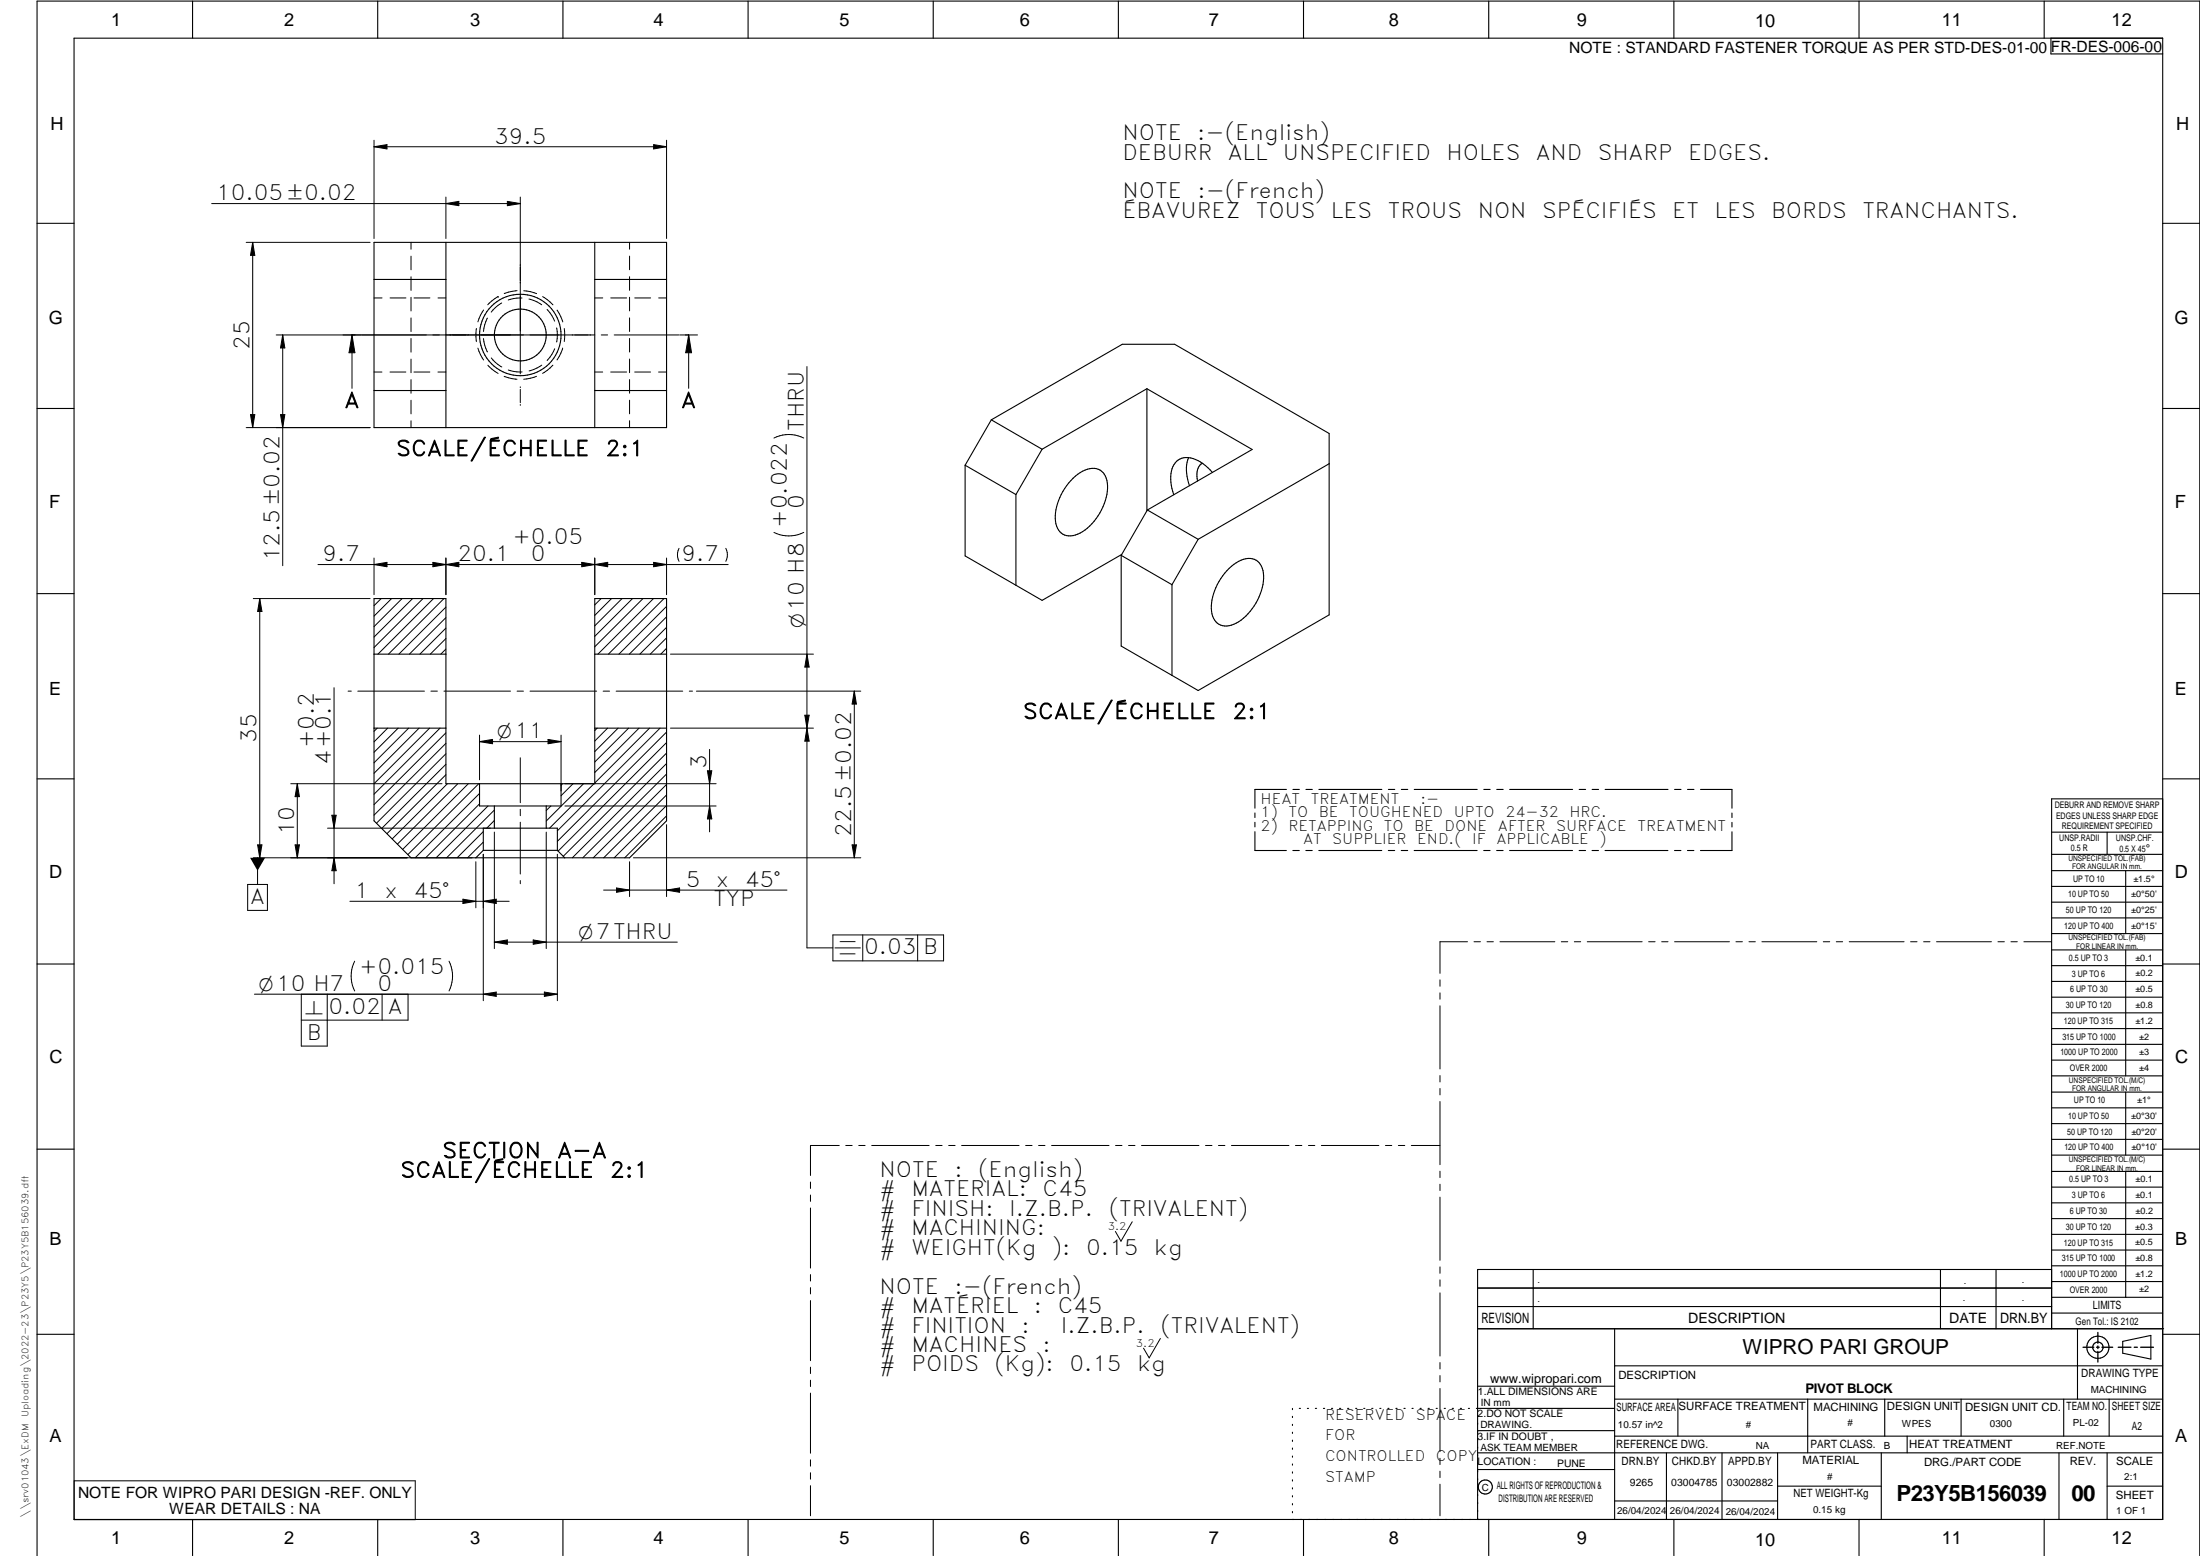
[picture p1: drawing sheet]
<svg xmlns="http://www.w3.org/2000/svg" width="594mm" height="420mm" viewBox="0 0 594 420" stroke-linecap="round" stroke-linejoin="round" font-family="sans-serif">
<g fill="none" stroke="#000" stroke-width=".3">
<path d="M20 10.3h564v400h-564zM52 .3v10M102 .3v10M152 .3v10M202 .3v10M252 .3v10M302 .3v10M352 .3v10M402 .3v10M452 .3v10M502 .3v10M552 .3v10"/>
<path d="M553.8 10.3v4.3h30.2M10 60.3h10M101 65.4h79v50.1h-79zM101 75.5h19.4M120.4 65.4v50.1M160.6 75.5h19.4M160.6 65.4v50.1M584 60.3h10M10 110.3h10M101 105.5h19.4M160.6 105.5h19.4M267.7 113.4l-7.1 12.2"/>
<path d="M267.7 113.4l13.7 7.9M267.7 113.4l35.4-20.4h14.1l41.7 24.1v48.9l-35.4 20.5-20.7-12v-24.5M309.7 105l-28.3 16.3M309.7 105l28.4 16.4-28.3 16.3M309.7 105v32.9M584 110.3h10M260.6 125.6v24.5l20.8 12 21.5-12.4M260.6 125.6l13.7 7.9M274.3 133.5v24.5M281.4 121.3l-7.1 12.2M289.8 129.1a7.1 7.1 0 0 1 6.7-2.4 4.8 4.8 0 0 1 2.6 5.2 15.3 15.3 0 0 1-8.1 12.3 4 4 0 0 1-6-3.4 15.1 15.1 0 0 1 4.8-11.7zM309.8 137.7l13.7 7.9"/>
<path d="M309.8 137.7l-7 12.3M321 123.6a10.5 10.5 0 0 0 .2 7.5M324.6 125.1a4.3 4.3 0 0 0-1.2 4.8M327.4 127.6a9.3 9.3 0 0 0-7.7-4 4.7 4.7 0 0 0-3.6 5l.2 2.4 .7 2.6M358.9 125.2l-35.4 20.4M302.8 150l13.7 7.9M316.5 157.9v24.5M323.5 145.6l-7 12.3M331.9 153.5a7.1 7.1 0 0 1 6.8-2.5 4.9 4.9 0 0 1 2.5 5.2 15.3 15.3 0 0 1-8 12.4 4 4 0 0 1-6-3.5 15.1 15.1 0 0 1 4.7-11.6zM10 160.3h10M101 161.6h19.4v50h40.2v-50h19.4v60l-10 10h-59l-10-10zM101 176.6h19.4"/>
<path d="M160.6 176.6h19.4M584 160.3h10M101 196.6h19.4M160.6 196.6h19.4M10 210.3h10M133.5 217.6v6M147.5 217.6v6M151.5 211.6v6h-22v-6M338.9 219.5v1.2M347.4 213.2h-8.5v5M349.1 213.2h1.8M352.7 213.2h1.7"/>
<path d="M356.1 213.2h17M374.9 213.2h1.7M378.4 213.2h1.7M381.9 213.2h17M400.7 213.2h1.7M404.2 213.2h1.7M407.7 213.2h17M426.4 213.2h1.8M429.9 213.2h1.8M433.4 213.2h17M452.2 213.2h1.7M455.7 213.2h1.7"/>
<path d="M459.2 213.2h8.5v5M467.7 219.5v1.3M584 215.7h-30v143.1M584 210.3h10M130.5 229.6l-2 2M130.5 229.6h20M150.5 229.6v-6h-20v6M150.5 229.6l2 2M338.9 222v1.3M338.9 224.6v5.1h8.5M349.1 229.7h1.8M352.6 229.7h1.7"/>
<path d="M356.1 229.7h17M374.9 229.7h1.7M378.4 229.7h1.7M381.9 229.7h17M400.7 229.7h1.7M404.1 229.7h1.8M407.6 229.7h17M426.4 229.7h1.8M429.9 229.7h1.7M433.4 229.7h17M452.2 229.7h1.7M455.7 229.7h1.7"/>
<path d="M467.7 224.6v5.1h-8.5M467.7 222.1v1.2M554 230.7h30M554 224.7h30M554 235.1h30M554 239.4h30M569 224.7v6M574 235.1v17M554 243.6h30M554 247.9h30M554 252.1h30M554 256.5h30"/>
<path d="M574 256.5v34M10 260.3h10M554 260.8h30M554 265h30M554 269.3h30M554 273.5h30M554 277.7h30M584 260.3h10M554 282h30M554 286.3h30M554 290.5h30M554 294.9h30"/>
<path d="M554 299.1h30M574 294.9v17M10 310.3h10M554 303.4h30M554 307.7h30M554 311.9h30M554 316.3h30M574 316.3v34M584 310.3h10M554 320.5h30M554 324.8h30M554 329.1h30"/>
<path d="M554 333.3h30M554 337.5h30M399 358.8h185.3M399 352.8h155M399 347.8h155M414 342.8v16M436 358.8v51.5M524 342.8v16M539 342.8v16M554 342.8h-155v67.5M554 341.8h30M554 346.1h30"/>
<path d="M554 350.3h30M554 354.6h30M561 358.8v19M10 360.3h10M399 374.3h37M436 368.8h148M436 377.8h148M453.1 377.8v10M488.1 377.8v14.5M508.9 377.8v10M529.6 377.8v10M557.3 377.8v10"/>
<path d="M569.5 377.8v10M573.2 362.2l7.6-1.6v6.4l-7.6-1.6zM584 360.3h10M349 380.3v.3M349 382.4v.4M349 384.6v.3M349 386.7v.4M349 388.9v.3M349 391v.4M349 393.2v.3M349 395.3v.3M349 397.4v.4"/>
<path d="M349 399.6v.3M350.9 380.3h.3M353 380.3h.3M355.2 380.3h.3M357.4 380.3h.3M359.6 380.3h.3M361.7 380.3h.3M363.9 380.3h.3M366.1 380.3h.3M368.3 380.3h.3M370.4 380.3h.3M372.6 380.3h.3"/>
<path d="M374.8 380.3h.3M376.9 380.3h.4M379.1 380.3h.3M381.3 380.3h.3M383.4 380.3h.4M385.6 380.3h.4M387.8 380.3h.3M390 380.3h.3M392.1 380.3h.4M394.3 380.3h.4M396.5 380.3h.3M399 396.8h37"/>
<path d="M399 392.3h185M399 386.3h37M436 387.8h148M436 380.3h-37.3M450 392.3v18M465 392.3v18M480 392.3v18M508 392.3v18M515 387.8v4.5M556 392.3v18M569 392.3v18M52 410.3v9.8"/>
<path d="M102 410.3v9.8M152 410.3v9.8M202 410.3v9.8M252 410.3v9.8M302 410.3v9.8M349 401.7v.4M349 403.9v.3M349 406v.4M349 408.2v.3M352 410.3v9.8M402 410.3v9.8M436 405.3h44"/>
<path d="M452 410.3v9.8M480 401.3h28M502 410.3v9.8M552 410.3v9.8M569 401.3h15M10 420.1v-419.8h584v419.8"/>
<circle cx="140.5" cy="90.4" r="11"/>
<circle cx="140.5" cy="90.5" r="7"/>
<circle cx="566.5" cy="363.8" r="1.4"/>
<circle cx="566.5" cy="363.8" r="3"/>
<circle cx="401.1" cy="401.5" r="1.91"/>
</g>
<g fill="none" stroke="#000" stroke-width=".27">
<path d="M101 39.6l3.5-.5v1.1zM101 37.9v26.5M101 39.6h79M176.5 39.1l3.5 .5-3.5 .6zM180 37.9v26.5M57.2 55h83.3M120.4 55l3.5-.6v1.1zM120.4 53.2v11.2M137 54.4l3.5 .6-3.5 .5zM140.5 53.2v47.7M66.5 65.4h33.4M68.2 65.4l.6 3.6h-1.2z"/>
<path d="M68.2 65.4v50.1M111 65.4v1.9M111 69.2v3.7M111 74.7v3.7M139.6 78.5l-3.4 .8M141.4 78.5l1.8 .3 1.7 .5M170 65.4v1.9M170 69.2v3.6M170 74.7v3.7M74.6 90.4h86M76.3 90.4l.6 3.6h-1.2zM76.3 90.4v62.4"/>
<path d="M95.1 90.4v14.5M95.1 90.4l.7 4.8h-1.6zM101 80.5h2.2M105.3 80.5h4.3M111 80.3v3.7M111 85.9v3.6M111 91.4v3.7M111 97v3.6M111.8 80.5h4.3M118.3 80.5h2.1M128.6 88.7v3.5M129 94l.7 1.8 .9 1.4"/>
<path d="M130.5 91.4l.4 1.8 .7 1.8M130.6 83.7l-.9 1.4-.7 1.8M131.6 85.9l-.7 1.8-.4 1.8M131.7 98.6l1.2 1.1 1.6 1.1M132.7 96.6l1.1 1.3 1.7 1.2M134.5 80.1h.1M134.5 80.1l-2.8 2.2M135.5 81.8l-1.7 1.3-1.2 1.2M137.3 99.9l1.4 .4 2.3 .1M141 80.5l-2.3 .1-1.5 .4M142.8 80.8l2.2 .7 1.3 .8M146.3 98.6l-1.3 .8-2.1 .8"/>
<path d="M146.5 80.1l1.3 .8 1.5 1.4M147.7 83.6l1.3 1.6 .8 1.5M149.3 98.6l-1.5 1.4-1.3 .8M149.8 94.2l-.8 1.5-1.3 1.6M150.3 88.6l.2 1.8-.2 1.9M150.4 83.7l1.6 3.2M151.9 94l-.4 1.3-1.1 1.9M152.4 88.7v3.5M160.6 80.5h2.2M162.4 90.4h1.7M164.9 80.5h4.3M165.9 90.4h17.4"/>
<path d="M170 80.3v3.6M170 85.8v3.7M170 91.4v3.7M170 96.9v3.7M171.4 80.5h4.3M177.9 80.5h2.1M183.6 90.4h4.8M186 90.4v14.5M186 90.4l.7 4.8h-1.5zM217.9 99v156.9h7M66.5 115.5h33.4M67.6 112h1.2l-.6 3.5z"/>
<path d="M75.7 112h1.2l-.6 3.5zM101 100.5h2.1M105.3 100.5h4.3M111 102.5v3.7M111 108.1v3.7M111 113.6v1.9M111.8 100.5h4.3M118.3 100.5h2.1M136.1 101.6l3.5 .8M140.5 104.5v.2M140.5 105.1v3.7M140.5 109.2v.3"/>
<path d="M144.9 101.6l-1.7 .5-1.8 .3M160.6 100.5h2.1M164.9 100.5h4.3M170 102.5v3.7M170 108.1v3.6M170 113.6v1.9M171.4 100.5h4.3M177.8 100.5h2.2M209 118.3a9 9 0 0 1 8 0M85.9 152.4h110.7M101 152.4l3.5-.6v1.2zM101 150.7v9.9"/>
<path d="M116.9 151.8l7 1.2v-1.2l-7 1.2zM120.4 150.7v9.9M157.1 151.8l7 1.2v-1.2l-7 1.2zM160.6 150.7v9.9M176.5 151.8l3.5 .6-3.5 .6zM180 150.7v9.9M183.4 148.1l-.5 1.7 .5 1.8M196 148.1l.4 1.7-.4 1.8M209 143.8a9 9 0 0 0 8 0M68.4 161.6h31.5M70.1 161.6v70M70.1 161.6l.6 3.5h-1.1z"/>
<path d="M102.9 161.6l-1.9 2M105.7 161.6l-4.7 4.8M108.6 161.6l-7.6 7.6M111.4 161.6l-10.4 10.4M114.2 161.6l-13.2 13.3M117.1 161.6l-15 15M119.9 161.6l-15 15M120.4 163.9l-12.7 12.7M120.4 166.8l-9.9 9.8M120.4 169.6l-7 7M120.4 172.4l-4.2 4.2M120.4 175.3l-1.4 1.3"/>
<path d="M162.3 161.6l-1.7 1.7M165.1 161.6l-4.5 4.6M168 161.6l-7.4 7.4M170.8 161.6l-10.2 10.2M173.6 161.6l-13 13M176.5 161.6l-15 15M179.3 161.6l-15 15M180 172.2l-4.4 4.4M180 175l-1.6 1.6M180 163.7l-12.9 12.9M180 166.6l-10.1 10M180 169.4l-7.2 7.2"/>
<path d="M181.1 176.6h38.6M217.9 176.6l.6 3.5h-1.2zM90.2 185.7v52.9M94 186.6h.9M96.6 186.6h18M101.9 196.6l-.9 .9M104.7 196.6l-3.7 3.7M107.5 196.6l-6.5 6.5M110.4 196.6l-9.4 9.4M113.2 196.6l-12.2 12.2M116 196.6l-15 15M116.4 186.6h1.7"/>
<path d="M118.8 196.6l-17.8 17.9M119.9 186.6h18M120.4 197.9l-19.4 19.4M129.5 198.5v12.1M139.6 186.6h1.7M143.1 186.6h18M148 199.7l3.5 .6-3.5 .5zM151.5 198.5v15.1M161.3 196.6l-.7 .7M162.9 186.6h1.7M164.1 196.6l-3.5 3.5M166.4 186.6h18"/>
<path d="M166.9 196.6l-6.3 6.3M169.7 196.6l-9.1 9.2M172.6 196.6l-12 12M175.4 196.6l-14.8 14.8M178.2 196.6l-27.7 27.7M180 197.7l-29.5 29.5M181.1 196.6h38.6M186.1 186.6h.9M188.1 186.6h44.3M217.3 193.1h1.2l-.6 3.5zM217.9 196.6l.6 3.5h-1.2zM230.7 186.6l.6 3.5h-1.2z"/>
<path d="M230.7 186.6v45M78.5 211.6h40.9M80.3 211.6l.5 3.5h-1.1zM80.3 211.6v20M120.4 200.7l-19.4 19.4M120.4 203.5l-18.7 18.8M120.4 206.4l-17.3 17.3M120.4 209.2l-15.9 15.9M120.8 211.6l-14.9 14.9M123.6 211.6l-16.3 16.3M126.5 211.6l-17.8 17.8M129.3 211.6l-19.2 19.2"/>
<path d="M129.5 200.3l3.5-.6v1.1zM129.5 200.3h22M129.5 214.2l-17.4 17.4M129.5 217.1l-14.6 14.5M131.8 217.6l-14 14M133.5 218.7l-12.9 12.9M140.5 204.6v12.1M140.5 218.5v1.8M148.8 217.6l-1.3 1.3M151.9 211.6l-.4 .4M152.5 211.6h40.9M152.5 217.6h40.9"/>
<path d="M154.7 211.6l-3.2 3.3M157.6 211.6l-10.1 10.1M160.4 211.6l-12 12M180 206.2l-25.4 25.4M180 209l-22.6 22.6M180 203.3l-27.9 27.9M180 200.5l-29.3 29.3M180 211.8l-19.8 19.8M180 214.7l-17 16.9M180 217.5l-14.1 14.1M191 208.1h1.2l-.6 3.5zM191.6 217.6l.6 3.5h-1.2z"/>
<path d="M191.6 202.4v22.2M66.9 238.8h5.3v7h-5.3zM68.4 231.6h59.1M69.5 231.6v7.2M69.6 228.1h1.1l-.6 3.5zM79.7 228.1h1.1l-.5 3.5zM88.4 223.6h44.1M89.6 220.1h1.2l-.6 3.5zM90.2 231.6l.6 3.5h-1.2zM128.5 232.7v12.4M130.5 230.7v39.5M130.5 227.4l-4.2 4.2"/>
<path d="M130.5 224.6l-7.1 7M133.5 224.7v31.4M133.5 221.6l-2.1 2M140.5 222v14M140.5 237.8v.8M147.5 224.7v31.4M150.5 230.7v39.5M166.5 239.8l3.5 .5-3.5 .6zM170 232.7v9.4M171 231.6h61.4M180 222.7v19.4M180 220.3l-11.3 11.3"/>
<path d="M230.1 228.1h1.2l-.6 3.5zM94.5 243.4h43M95.8 259.5a9 9 0 0 0 0 8.1M121.3 259.5a9 9 0 0 1 0 8.1M125 242.8l3.5 .6-3.5 .6zM130.5 243.4l3.5-.6v1.2zM133.5 254.4l3.5-.6v1.2zM133.5 254.4h49.4M144 253.8l3.5 .6-3.5 .6zM163 240.3h49.5M180 240.3l3.5-.5v1.1zM224.9 252.5h29.9v7h-29.9z"/>
<path d="M233 252.5v7M247.8 252.5v7M396.3 254.3h-7.5v8.5M398 254.3h1.8M401.5 254.3h1.8M405 254.3h14.9M421.6 254.3h1.7M425.1 254.3h1.7M428.6 254.3h14.8M445.2 254.3h1.7M448.7 254.3h1.7M452.2 254.3h14.8"/>
<path d="M468.8 254.3h1.7M472.3 254.3h1.7M475.8 254.3h14.8M492.4 254.3h1.7M495.9 254.3h1.7M499.4 254.3h14.8M515.9 254.3h1.8M519.4 254.3h1.8M522.9 254.3h14.9M539.5 254.3h1.7M543 254.3h1.7M546.5 254.3h7.4"/>
<path d="M68.7 268.5h81.8M81.4 268.5v14h7v-14M103.2 268.5v7M110.2 268.5v7h-28.8M130.5 268.5l3.5-.6v1.1zM147 267.9l3.5 .6-3.5 .5zM388.8 264.6v1.7M388.8 268.1v1.7M388.8 271.6v17M388.8 290.4v1.8M388.8 293.9v1.8M388.8 297.4v17.1"/>
<path d="M218.9 319.2v1.7M226.6 309.3h-7.7v8.1M228.4 309.3h1.7M231.9 309.3h1.7M235.4 309.3h15.5M252.7 309.3h1.7M256.2 309.3h1.7M259.7 309.3h15.5M277 309.3h1.7M280.5 309.3h1.7M284 309.3h15.5M301.2 309.3h1.8"/>
<path d="M304.8 309.3h1.7M308.2 309.3h15.6M325.5 309.3h1.8M329 309.3h1.8M332.5 309.3h15.6M349.8 309.3h1.8M353.3 309.3h1.7M356.8 309.3h15.5M374.1 309.3h1.7M377.6 309.3h1.7M381.1 309.3h7.7M388.8 316.3v1.7"/>
<path d="M388.8 319.8v1.7M218.9 322.7v1.7M218.9 326.2v16.2M305.7 329.9l-3 5.3-1.5-2.7M388.8 323.3v17M218.9 344.2v1.7M218.9 347.7v1.7M218.9 351.2v16.2M388.8 342.1v1.7M388.8 345.6v1.7M388.8 349.1v17.1M218.9 369.2v1.7"/>
<path d="M218.9 372.7v1.7M218.9 376.2v16.2M313.3 361.4l-3 5.3-1.5-2.7M388.8 367.9v1.8M388.8 371.4v1.7M388.8 374.9v17.1M20 399.9h92.1v10.5h-92.1zM218.9 394.2v1.7M218.9 397.7v1.7M388.8 393.8v1.7M388.8 397.3v1.7M218.9 401.2v8.1"/>
<path d="M388.8 400.8v8.5"/>
</g>
<path d="M566.5 359.8v2.9M562.5 363.8h2.9M566.1 363.8h.8M566.5 363.5v.7M566.5 364.9v2.9M567.6 363.8h2.9M572 363.8h3.4M576.3 363.8h.9M578.1 363.8h3.4" fill="none" stroke="#000" stroke-width=".36"/>
<g fill="#000">
<path d="M101 39.6l3.5-.5v1.1zM176.5 39.1l3.5 .5-3.5 .6zM120.4 55l3.5-.6v1.1zM137 54.4l3.5 .6-3.5 .5zM68.2 65.4l.6 3.6h-1.2zM76.3 90.4l.6 3.6h-1.2zM95.1 90.4l.7 4.8h-1.6zM186 90.4l.7 4.8h-1.5zM67.6 112h1.2l-.6 3.5zM75.7 112h1.2l-.6 3.5zM101 152.4l3.5-.6v1.2zM116.9 151.8l3.5 .6-3.5 .6z"/>
<path d="M120.4 152.4l3.5-.6v1.2zM157.1 151.8l3.5 .6-3.5 .6zM160.6 152.4l3.5-.6v1.2zM176.5 151.8l3.5 .6-3.5 .6zM70.1 161.6l.6 3.5h-1.1zM129.5 200.3l3.5-.6v1.1zM148 199.7l3.5 .6-3.5 .5zM217.9 176.6l.6 3.5h-1.2zM217.3 193.1h1.2l-.6 3.5zM230.7 186.6l.6 3.5h-1.2zM80.3 211.6l.5 3.5h-1.1zM191 208.1h1.2l-.6 3.5z"/>
<path d="M217.9 196.6l.6 3.5h-1.2zM69.6 228.1h1.1l-.6 3.5zM67.5 231.6h4.1l-2.1 3.5zM79.7 228.1h1.1l-.5 3.5zM89.6 220.1h1.2l-.6 3.5zM90.2 231.6l.6 3.5h-1.2zM191.6 217.6l.6 3.5h-1.2zM230.1 228.1h1.2l-.6 3.5zM125 242.8l3.5 .6-3.5 .6zM130.5 243.4l3.5-.6v1.2zM133.5 254.4l3.5-.6v1.2zM144 253.8l3.5 .6-3.5 .6z"/>
<path d="M166.5 239.8l3.5 .5-3.5 .6zM180 240.3l3.5-.5v1.1zM130.5 268.5l3.5-.6v1.1zM147 267.9l3.5 .6-3.5 .5z"/>
</g>
<g font-size="6">
<text x="512.1" y="405.2">P23Y5B156039</text>
<text x="559.4" y="405.2">00</text>
</g>
<g font-size="5.7">
<text x="133.4" y="38.8">39.5</text>
<text x="303.1" y="37.8">NOTE</text>
<text x="323.3" y="37.8">:-(English)</text>
<text x="303.1" y="43.1">DEBURR</text>
<text x="331.6" y="43.1">ALL</text>
<text x="346.5" y="43.1">UNSPECIFIED</text>
<text x="390.6" y="43.1">HOLES</text>
<text x="414.7" y="43.1">AND</text>
<text x="431.4" y="43.1">SHARP</text>
<text x="455.9" y="43.1">EDGES.</text>
<text x="303.1" y="53.6">NOTE</text>
<text x="323.3" y="53.6">:-(French)</text>
<text x="58.4" y="54.1">10.05±0.02</text>
<text x="303.1" y="58.8">ÉBAVUREZ</text>
<text x="339.1" y="58.8">TOUS</text>
<text x="359.4" y="58.8">LES</text>
<text x="374.7" y="58.8">TROUS</text>
<text x="399" y="58.8">NON</text>
<text x="416.4" y="58.8">SPÉCIFIÉS</text>
<text x="451.6" y="58.8">ET</text>
<text x="463" y="58.8">LES</text>
<text x="478.3" y="58.8">BORDS</text>
<text x="502.9" y="58.8">TRANCHANTS.</text>
<text x="67.3" y="94.4" transform="rotate(-90 67.3 94.4)">25</text>
<text x="93" y="110.1">A</text>
<text x="183.9" y="110.1">A</text>
<text x="217" y="116.4" transform="rotate(-90 217 116.4)">THRU</text>
<text x="107" y="123.1">SCALE/ÉCHELLE</text>
<text x="163.5" y="123.1">2:1</text>
<text x="217" y="137.6" transform="rotate(-90 217 137.6)">0</text>
<text x="212.5" y="142.5" transform="rotate(-90 212.5 142.5)">+0.022</text>
<text x="138.4" y="147">+0.05</text>
<text x="75.5" y="151.6" transform="rotate(-90 75.5 151.6)">12.5±0.02</text>
<text x="87.1" y="151.6">9.7</text>
<text x="123.5" y="151.6">20.1</text>
<text x="143.3" y="151.6">0</text>
<text x="184" y="151.6">9.7</text>
<text x="276.2" y="194.1">SCALE/ÉCHELLE</text>
<text x="332.8" y="194.1">2:1</text>
<text x="69.3" y="200.6" transform="rotate(-90 69.3 200.6)">35</text>
<text x="84.8" y="202.1" transform="rotate(-90 84.8 202.1)">+0.2</text>
<text x="89.3" y="206.7" transform="rotate(-90 89.3 206.7)">4+0.1</text>
<text x="190.7" y="207.5" transform="rotate(-90 190.7 207.5)">3</text>
<text x="79.4" y="225.6" transform="rotate(-90 79.4 225.6)">10</text>
<text x="229.8" y="226.1" transform="rotate(-90 229.8 226.1)">22.5±0.02</text>
<text x="185.2" y="239.5">5</text>
<text x="193.3" y="239.5">x</text>
<text x="201.1" y="239.5">45°</text>
<text x="67.6" y="244.1">A</text>
<text x="95.7" y="242.5">1</text>
<text x="103.8" y="242.5">x</text>
<text x="111.6" y="242.5">45°</text>
<text x="192.7" y="244.7">TYP</text>
<text x="233.3" y="257.7">0.03 B</text>
<text x="97" y="263">+0.015</text>
<text x="102" y="267.6">0</text>
<text x="88.7" y="273.7">0.02 A</text>
<text x="82.9" y="280.7">B</text>
<text x="108.1" y="317.9">SCALE/ÉCHELLE</text>
<text x="119.4" y="312.7">SECTION</text>
<text x="150.5" y="312.7">A-A</text>
<text x="164.7" y="317.9">2:1</text>
<text x="237.5" y="317.8">NOTE</text>
<text x="257.7" y="317.8">:</text>
<text x="264.2" y="317.8">(English)</text>
<text x="237.5" y="323.1">#</text>
<text x="246.1" y="323.1">MATERIAL:</text>
<text x="281.5" y="323.1">C45</text>
<text x="237.5" y="328.3">#</text>
<text x="246.1" y="328.3">FINISH:</text>
<text x="272.5" y="328.3">I.Z.B.P.</text>
<text x="299.4" y="328.3">(TRIVALENT)</text>
<text x="237.5" y="333.6">#</text>
<text x="246.1" y="333.6">MACHINING:</text>
<text x="237.5" y="338.8">#</text>
<text x="246.1" y="338.8">WEIGHT(Kg</text>
<text x="284" y="338.8">):</text>
<text x="293.3" y="338.8">0.15</text>
<text x="311.6" y="338.8">kg</text>
<text x="237.5" y="349.3">NOTE</text>
<text x="257.7" y="349.3">:-(French)</text>
<text x="237.5" y="354.6">#</text>
<text x="237.5" y="359.8">#</text>
<text x="246.1" y="354.6">MATÉRIEL</text>
<text x="246.1" y="359.8">FINITION</text>
<text x="275.9" y="359.8">:</text>
<text x="279.2" y="354.6">:</text>
<text x="285.6" y="354.6">C45</text>
<text x="286.5" y="359.8">I.Z.B.P.</text>
<text x="313.4" y="359.8">(TRIVALENT)</text>
<text x="237.5" y="365.1">#</text>
<text x="246.1" y="365.1">MACHINES</text>
<text x="281.6" y="365.1">:</text>
<text x="237.5" y="370.3">#</text>
<text x="246.1" y="370.3">POIDS</text>
<text x="268.6" y="370.3">(Kg):</text>
<text x="288.8" y="370.3">0.15</text>
<text x="307.1" y="370.3">kg</text>
</g>
<text font-size="5.6" x="470.5" y="365.5">WIPRO PARI GROUP</text>
<g font-size="5.4">
<text x="217" y="169.6" transform="rotate(-90 217 169.6)">O10 H8</text>
<text x="134.2" y="199.4">O11</text>
<text x="156.2" y="253.5">O7THRU</text>
<text x="225.3" y="257.7">d</text>
<text x="69.9" y="267.6">O10 H7</text>
<text x="82.4" y="273.7">n</text>
</g>
<g font-size="4.9">
<text x="30" y="7">1</text>
<text x="76.7" y="7">2</text>
<text x="127" y="7">3</text>
<text x="176.5" y="7">4</text>
<text x="226.7" y="7">5</text>
<text x="275.4" y="7">6</text>
<text x="326.4" y="7">7</text>
<text x="375" y="7">8</text>
<text x="425.8" y="7">9</text>
<text x="473.9" y="7.4">10</text>
<text x="524.3" y="7">11</text>
<text x="570.2" y="7">12</text>
<text x="13.6" y="35.2">H</text>
<text x="587.6" y="35.2">H</text>
<text x="13.2" y="87.5">G</text>
<text x="587.2" y="87.5">G</text>
<text x="13.3" y="137.1">F</text>
<text x="587.3" y="137.1">F</text>
<text x="13.3" y="187.6">E</text>
<text x="587.3" y="187.6">E</text>
<text x="13.3" y="237">D</text>
<text x="587.3" y="237">D</text>
<text x="13.4" y="287.1">C</text>
<text x="587.4" y="287.1">C</text>
<text x="13.4" y="336.3">B</text>
<text x="587.4" y="336.3">B</text>
<text x="13.4" y="389.3">A</text>
<text x="587.4" y="389.3">A</text>
<text x="30" y="417">1</text>
<text x="76.7" y="417">2</text>
<text x="127" y="417">3</text>
<text x="176.5" y="417">4</text>
<text x="226.7" y="417">5</text>
<text x="275.4" y="417">6</text>
<text x="326.4" y="417">7</text>
<text x="375" y="417">8</text>
<text x="425.8" y="417">9</text>
<text x="473.9" y="417.4">10</text>
<text x="524.3" y="417">11</text>
<text x="570.2" y="417">12</text>
</g>
<g font-size="4.2">
<text x="423.7" y="14.3">NOTE : STANDARD FASTENER TORQUE AS PER STD-DES-01-00</text>
<text x="553.8" y="14">FR-DES-006-00</text>
<text x="21.1" y="404.4">NOTE FOR WIPRO PARI DESIGN -REF. ONLY</text>
<text x="45.7" y="408.9">WEAR DETAILS : NA</text>
</g>
<g font-size="3.9">
<text x="340.4" y="217.1">HEAT</text>
<text x="340.4" y="220.7">1)</text>
<text x="347.9" y="220.7">TO</text>
<text x="353.9" y="217.1">TREATMENT</text>
<text x="356.1" y="220.7">BE</text>
<text x="364.3" y="220.7">TOUGHENED</text>
<text x="383.6" y="217.1">:-</text>
<text x="392.6" y="220.7">UPTO</text>
<text x="406.5" y="220.7">24-32</text>
<text x="423.8" y="220.7">HRC.</text>
<text x="340.4" y="224.3">2)</text>
<text x="347.9" y="224.3">RETAPPING</text>
<text x="351.9" y="227.9">AT</text>
<text x="359.8" y="227.9">SUPPLIER</text>
<text x="373.7" y="224.3">TO</text>
<text x="381.9" y="224.3">BE</text>
<text x="382.7" y="227.9">END.(</text>
<text x="390.1" y="224.3">DONE</text>
<text x="397.5" y="227.9">IF</text>
<text x="404.1" y="227.9">APPLICABLE</text>
<text x="404.5" y="224.3">AFTER</text>
<text x="420.2" y="224.3">SURFACE</text>
<text x="431.9" y="227.9">)</text>
<text x="442.2" y="224.3">TREATMENT</text>
<text x="357.8" y="383.4">RESERVED</text>
<text x="382.3" y="383.4">SPACE</text>
<text x="357.8" y="388.9">FOR</text>
<text x="357.8" y="394.5">CONTROLLED</text>
<text x="387.8" y="394.5">COPY</text>
<text x="357.8" y="400.1">STAMP</text>
</g>
<g font-size="3.8">
<text x="400.1" y="357.1">REVISION</text>
<text x="455.9" y="357.1">DESCRIPTION</text>
<text x="526.4" y="357.1">DATE</text>
<text x="540.1" y="357.1">DRN.BY</text>
</g>
<text font-size="3.6" x="487.5" y="376.2">PIVOT BLOCK</text>
<text font-size="3.5" x="402.4" y="373.3">www.wipropari.com</text>
<g font-size="3.1">
<text x="565.2" y="353.5">LIMITS</text>
<text x="562" y="371.7">DRAWING TYPE</text>
<text x="437" y="372.3">DESCRIPTION</text>
<text x="436.5" y="380.9">SURFACE AREA</text>
<text x="453.3" y="380.9">SURFACE TREATMENT</text>
<text x="489.7" y="380.9">MACHINING</text>
<text x="509.5" y="380.9">DESIGN UNIT</text>
<text x="530.6" y="380.9">DESIGN UNIT CD.</text>
<text x="558" y="380.7">TEAM NO.</text>
<text x="570.3" y="380.7">SHEET SIZE</text>
<text x="575.6" y="386.1">A2</text>
<text x="436.4" y="391.1">REFERENCE DWG.</text>
<text x="437.9" y="395.5">DRN.BY</text>
<text x="451.5" y="395.5">CHKD.BY</text>
<text x="466.6" y="395.5">APPD.BY</text>
<text x="486.7" y="395.4">MATERIAL</text>
<text x="488.9" y="391">PART CLASS.</text>
<text x="515.6" y="391">HEAT TREATMENT</text>
<text x="519.6" y="395.9">DRG./PART CODE</text>
<text x="558.9" y="395.6">REV.</text>
<text x="571.4" y="395.6">SCALE</text>
<text x="484.3" y="404.3">NET WEIGHT-Kg</text>
<text x="571.4" y="404.7">SHEET</text>
</g>
<text font-size="3" x="579.5" y="230.1">°</text>
<g font-size="2.8">
<text x="299.1" y="332.1">3.2</text>
<text x="560.5" y="357.7">Gen Tol.: IS 2102</text>
<text x="306.7" y="363.6">3.2</text>
<text x="399.1" y="376.7">1.ALL DIMENSIONS ARE</text>
<text x="399" y="382.7">2.DO NOT SCALE</text>
<text x="399" y="388.7">3.IF IN DOUBT ,</text>
<text x="399" y="395.5">LOCATION :</text>
<text x="420.5" y="396">PUNE</text>
<text x="440.2" y="401.3">9265</text>
<text x="451.3" y="401.2">03004785</text>
<text x="466.3" y="401.3">03002882</text>
<text x="404.2" y="402">ALL RIGHTS OF REPRODUCTION &amp;</text>
<text x="404.7" y="405.4">DISTRIBUTION ARE RESERVED</text>
</g>
<g font-size="2.7">
<text x="564.6" y="376.2">MACHINING</text>
<text x="399.9" y="379.7">IN mm</text>
<text x="399.8" y="385.7">DRAWING.</text>
<text x="436.9" y="385.5">10.57 in^2</text>
<text x="471.4" y="385.6">#</text>
<text x="498.9" y="385.1">#</text>
<text x="513.6" y="385.3">WPES</text>
<text x="537.3" y="385.2">0300</text>
<text x="559.7" y="385.2">PL-02</text>
<text x="399.8" y="391.8">ASK TEAM MEMBER</text>
<text x="474.1" y="391.2">NA</text>
<text x="508.7" y="391.2">B</text>
<text x="555.2" y="391.2">REF.NOTE</text>
<text x="493.4" y="399.6">#</text>
<text x="573.6" y="399.8">2:1</text>
<text x="400.1" y="402.5">C</text>
<text x="436.7" y="408.7">26/04/2024</text>
<text x="450.9" y="408.8">26/04/2024</text>
<text x="466" y="409">26/04/2024</text>
<text x="489.6" y="408.5">0.15 kg</text>
<text x="571.5" y="408.7">1 OF 1</text>
</g>
<g font-size="2.5">
<text x="559.2" y="229.9">0.5 R</text>
<text x="572.3" y="230.1">0.5 X 45</text>
<text x="559.4" y="323.5">3 UP TO 6</text>
<text x="558.9" y="327.8">6 UP TO 30</text>
<text x="557.8" y="332">30 UP TO 120</text>
<text x="415.2" y="346.4">.</text>
<text x="530.3" y="346.6">.</text>
<text x="545.9" y="346.4">.</text>
<text x="415.2" y="351.5">.</text>
<text x="530.1" y="351.3">.</text>
<text x="545.9" y="351.4">.</text>
</g>
<g font-size="2.4">
<text x="554.9" y="218.3">DEBURR AND REMOVE SHARP</text>
<text x="555.2" y="221.1">EDGES UNLESS SHARP EDGE</text>
<text x="556.1" y="227.2">UNSP.RADII</text>
<text x="556.8" y="223.8">REQUIREMENT SPECIFIED</text>
<text x="571.4" y="227">UNSP.CHF.</text>
<text x="559.8" y="238">UP TO 10</text>
<text x="576.1" y="238.1">±1.5°</text>
<text x="558.5" y="242.3">10 UP TO 50</text>
<text x="575.5" y="242.3">±0°50'</text>
<text x="557.4" y="250.8">120 UP TO 400</text>
<text x="557.9" y="246.5">50 UP TO 120</text>
<text x="575.5" y="250.8">±0°15'</text>
<text x="575.5" y="246.6">±0°25'</text>
<text x="558.7" y="259.4">0.5 UP TO 3</text>
<text x="559.5" y="263.7">3 UP TO 6</text>
<text x="576.6" y="259.4">±0.1</text>
<text x="576.6" y="263.7">±0.2</text>
<text x="559" y="268">6 UP TO 30</text>
<text x="576.6" y="268">±0.5</text>
<text x="557.9" y="272.2">30 UP TO 120</text>
<text x="576.6" y="272.2">±0.8</text>
<text x="556.9" y="280.7">315 UP TO 1000</text>
<text x="557.3" y="276.5">120 UP TO 315</text>
<text x="576.6" y="276.5">±1.2</text>
<text x="577.7" y="280.7">±2</text>
<text x="556.4" y="284.9">1000 UP TO 2000</text>
<text x="577.6" y="285">±3</text>
<text x="558.9" y="289.2">OVER 2000</text>
<text x="577.7" y="289.3">±4</text>
<text x="560" y="297.9">UP TO 10</text>
<text x="577.1" y="297.9">±1°</text>
<text x="558.5" y="302.1">10 UP TO 50</text>
<text x="575.5" y="302.2">±0°30'</text>
<text x="557.5" y="310.6">120 UP TO 400</text>
<text x="558.2" y="306.4">50 UP TO 120</text>
<text x="575.5" y="310.6">±0°10'</text>
<text x="575.5" y="306.4">±0°20'</text>
<text x="558.8" y="319.2">0.5 UP TO 3</text>
<text x="576.6" y="323.5">±0.1</text>
<text x="576.6" y="319.3">±0.1</text>
<text x="576.7" y="327.8">±0.2</text>
<text x="576.6" y="332">±0.3</text>
<text x="556.8" y="340.6">315 UP TO 1000</text>
<text x="557.3" y="336.3">120 UP TO 315</text>
<text x="576.6" y="336.3">±0.5</text>
<text x="576.6" y="340.6">±0.8</text>
<text x="556.2" y="344.8">1000 UP TO 2000</text>
<text x="576.6" y="344.8">±1.2</text>
<text x="558.9" y="349">OVER 2000</text>
<text x="577.7" y="349">±2</text>
<text x="7.7" y="382.7" transform="rotate(-90 7.7 382.7)">Uploading\2022-23\P23Y5\P23Y5B156039.dft</text>
<text x="7.7" y="409.9" transform="rotate(-90 7.7 409.9)">\\srv01043\ExDM</text>
</g>
<g font-size="2.1">
<text x="558.6" y="232.4">UNSPECIFIED TOL.(FAB)</text>
<text x="559.5" y="234.8">FOR ANGULAR IN mm.</text>
<text x="558.6" y="254">UNSPECIFIED TOL.(FAB)</text>
<text x="560.7" y="256.3">FOR LINEAR IN mm.</text>
<text x="558.7" y="292.4">UNSPECIFIED TOL.(M/C)</text>
<text x="559.6" y="294.7">FOR ANGULAR IN mm.</text>
<text x="558.7" y="313.8">UNSPECIFIED TOL.(M/C)</text>
<text x="560.6" y="316.2">FOR LINEAR IN mm.</text>
</g>
</svg>
